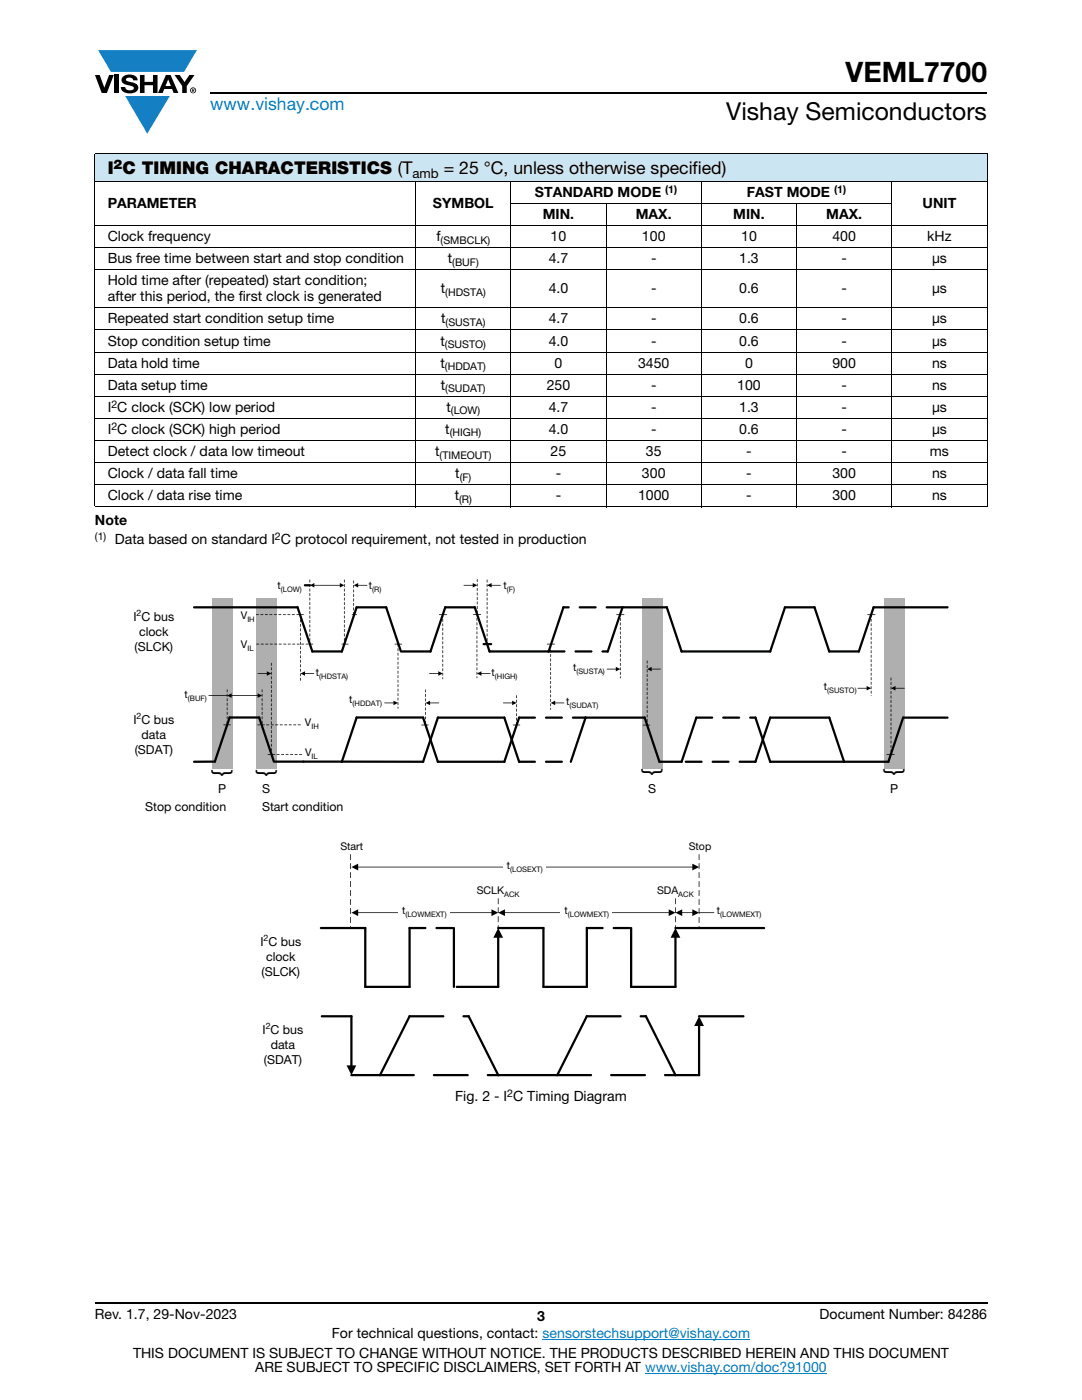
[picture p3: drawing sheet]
<svg xmlns="http://www.w3.org/2000/svg" width="216mm" height="279mm" viewBox="0 0 216 279" stroke-linecap="round" stroke-linejoin="round" font-family="sans-serif">
<g fill="#147fc3">
<path d="M19.6 10h19.7l-2.6 4.3h-1.1h-13.5z"/>
<path d="M25 19.2h8.9l-4.5 7.5z"/>
</g>
<g fill="#000">
<path d="M18.9 15h1l.9 2.5 1-2.5h.9l-1.4 3.6h-1zM22.9 15h.9v3.6h-.9zM24.6 15.3a2.1 2.1 0 0 1 2.8 .3l.1 .4h-.9a.79 .79 0 0 0-.7-.5 .79 .79 0 0 0-.8 .4l.3 .3 1 .2a1.08 1.08 0 0 1 1.2 1 1.08 1.08 0 0 1-1.1 1.2 1.73 1.73 0 0 1-2.4-1.2h.9a.96 .96 0 0 0 .8 .6 .96 .96 0 0 0 .9-.4 1.31 1.31 0 0 0-1.2-.6 1.03 1.03 0 0 1-1.1-.6 1.03 1.03 0 0 1 .2-1.1zM27.9 15h.9v1.3h1.7v-1.3h.9v3.6h-.9v-1.6h-1.7v1.6h-.9zM34.8 15h1.1l.9 1.4 1-1.4h1l-1.5 2.2v1.4h-.9v-1.4z"/>
<path d="M33.6 15.9l.5 1.3h-1.1zM33.1 15l-1.6 3.6h1l.3-.8h1.5l.3 .8h1l-1.6-3.6z"/>
<path d="M38.4 17.8h.2v.2h-.2zM38.3 17.7v.7h.1v-.3l.4 .3-.2-.3 .2-.2-.1-.2z"/>
<path d="M38.1 18a.46 .46 0 0 1 .9 0 .46 .46 0 0 1-.9 0zM37.9 18a.6 .6 0 0 0 1.2 0 .6 .6 0 0 0-1.2 0z"/>
</g>
<path d="M42 18.6h155M18.9 260h178.1" fill="none" stroke="#000" stroke-width=".36"/>
<path d="M108.2 267.3h41.5M128.7 274h36.3" fill="none" stroke="#007ec4" stroke-width=".2"/>
<path d="M18.9 30.7h178.1v5.5h-178.1z" fill="#cce5f3"/>
<g fill="none" stroke="#000" stroke-width=".2">
<path d="M18.9 30.7h178.1M18.9 36.2h178.1M18.9 30.8v70.2M83 36.1v65.1M102 36.1v65.1M140 36.1v65.1M177.9 36.1v65.1M197 30.8v70.2M18.9 45h178.1M18.9 49.4h178.1M18.9 53.8h178.1M101.9 40.6h76.1"/>
<path d="M120.9 40.5v60.7M159 40.5v60.7M18.9 61.4h178.1M18.9 65.8h178.1M18.9 70.3h178.1M18.9 74.7h178.1M18.9 79.1h178.1M18.9 83.5h178.1M18.9 87.9h178.1M18.9 92.3h178.1M18.9 96.7h178.1M18.9 101.1h178.1"/>
</g>
<g fill="#aeafae">
<path d="M176.4 119.4h4.1v34.1h-4.1z"/>
<path d="M128 119.4h4.2v34.1h-4.2z"/>
<path d="M51.1 119.4h4.1v34.1h-4.1z"/>
<path d="M42.3 119.4h4.1v34.1h-4.1z"/>
</g>
<g fill="#000">
<path d="M60.7 116.6h1.1l.3 .2-.3 .2h-1h-.1zM61.8 116.8l.9-.4v.8zM62.6 116.8h5.4l-5.4 .1zM67.8 116.4l.9 .4-.9 .5zM70.6 116.8l.9-.4v.8zM71.3 116.8h2l-1.9 .1zM92.5 116.8h2l-1.9 .1zM94.3 116.4l.9 .4-.9 .5zM97.2 116.8l.9-.4v.8zM97.9 116.8h2l-1.9 .1zM38.6 121h20.8l.2 .2-.2 .2h-20.7h-.1zM41.6 138.8h3.8l-3.7 .1z"/>
<path d="M45.3 138.8l.9-.4v.9zM46.1 138.8h5.5l-5.5 .1zM51.4 138.4l.9 .4-.9 .5zM51.4 134.4h2l-1.9 .1zM53.2 134l.9 .4-.9 .5zM59.2 121.1l.3-.1 .1 .1 2.9 8.8-.1 .3-.3-.1zM60 134.4l.9-.4v.9zM60.7 134.4h2l-2 .1zM62.2 129.9l6-.1 .2 .2-.2 .2h-5.9h-.1zM68.2 128.5h1.3l-1.3 .1zM71.1 121l.3 .1v.2l-3 8.8-.3 .1-.1-.3zM70.2 122.6l1 .1h-.9z"/>
<path d="M71 121h6.1l.2 .2-.2 .2h-5.9l-.3-.2zM76.9 121.1l.3-.1 .1 .1 2.9 8.7h5.7l.2 .1v.3h-6.2zM78.5 139.8l.9 .5-.9 .4zM78.8 128.5h1.4l-1.4 .1zM85.6 134.4h2l-1.9 .1zM88.7 121h.2l.2 .3-3 8.8-.3 .1-.1-.3zM87.5 134l.9 .4-.9 .5zM87.6 122.6l1.6 .1h-1.5zM88.7 121h6l.3 .2-.3 .2h-5.9h-.1zM94.4 122.6h1.6l-1.6 .1zM94.5 121.1l.3-.1 .2 .1 2.9 8.8-.1 .3-.3-.1zM95.2 134.4l.9-.4v.9z"/>
<path d="M95.9 134.4h2l-1.9 .1zM96.4 128.4l1.6-.1 .2 .2-.2 .3h-1.5l-.2-.3zM97.5 129.9l12-.1 .2 .2-.2 .2h-11.8l-.2-.2zM102.2 139.8l.9 .5-.9 .4zM109.1 128.5h1.6l-1.5 .1zM112.3 121h.2l.1 .3-2.9 8.8-.3 .1-.1-.3zM121.1 133.5h2l-2 .1zM124.1 121l.3 .1v.2l-2.9 8.8-.3 .1-.1-.3zM122.9 133.1l.9 .4-.9 .5zM123 122.6l1.6 .1h-1.6zM124.1 121h9l.2 .2-.2 .2h-8.9h-.1zM129.1 133.5l.9-.4v.9z"/>
<path d="M129.9 133.5h2l-2 .1zM132.9 121.1l.3-.1 .1 .1 2.9 8.8-.1 .3-.3-.1zM135.8 129.9l17.9-.1 .2 .2-.2 .2h-17.7l-.2-.2zM156.5 121l.3 .1v.2l-2.9 8.8-.3 .1-.1-.3zM156.5 121h6l.3 .2-.3 .2h-5.9h-.1zM162.3 121.1l.3-.1 .1 .1 3 8.8-.2 .3-.2-.1zM165.3 129.9l6.1-.1 .2 .2-.2 .2h-5.9l-.3-.2zM171.1 137.3h2l-1.9 .1zM174.2 121h.2l.1 .3-2.9 8.8-.3 .1-.1-.3zM172.9 136.9l.9 .4-.9 .5zM173.1 122.6l1.6 .1h-1.6zM174.2 121h14.9l.2 .2-.2 .2h-14.8h-.1z"/>
<path d="M177.8 137.4l.9-.5v.9zM178.5 137.3h2l-1.9 .1zM38.6 151.9l4.3-.1 .2 .2-.2 .2h-4.2h-.1zM45.7 143l.3 .1v.2l-2.9 8.8-.3 .1-.1-.3zM44.6 144.6l1.4 .1h-1.4zM45.7 143h6l.2 .2-.2 .2h-5.9h-.1zM51.5 143.1l.3-.1 .1 .1 2.9 8.7h5.8l.2 .2-.1 .2h-6.2zM60.4 151.8h7.8l.2 .2-.2 .2h-7.6h-.2zM68.1 151.8h16.3l.2 .2-.2 .2h-16.2l-.2-.2zM71.1 143l.3 .1v.2l-3 8.8-.3 .1-.1-.3zM71 143h13.4l.2 .2-.2 .2h-13.2l-.3-.2zM76.7 140.2l2 .1-1.9 .1z"/>
<path d="M84.1 144.6l1.4 .1-1.4 .1zM84.2 143.1l.3-.1 .1 .1 3 8.9-.2 .2-.2-.1zM87.3 143l.3 .1v.2l-3 8.8-.2 .1-.2-.2zM84.9 140.3l.9-.5v.9zM85.6 140.2l2 .1-1.9 .1zM87.2 143.1l13.4-.1 .3 .2-.3 .2h-13.2h-.2zM87.2 151.9l13.4-.1 .3 .2-.3 .2h-13.2h-.2zM100.4 143.1l.3-.1 .1 .1 3 8.9-.1 .2-.3-.1zM100.4 140.2l2 .1-2 .1zM103.5 143h.2l.1 .3-3 8.8-.2 .1-.2-.2zM102.3 144.6l1.5 .1-1.4 .1zM109.9 140.3l.9-.5v.9z"/>
<path d="M110.6 140.2l2 .1-1.9 .1zM116.7 143l.3 .1 .1 .2-3 8.8-.3 .1-.1-.2zM116.7 143.1l11.9-.1 .3 .2-.3 .2h-11.8l-.2-.2zM128.3 144.7h1.4l-1.4 .1zM128.4 143.1l.3-.1 .1 .1 3 8.9-.1 .2-.3-.1zM131.4 151.9l4.6-.1 .2 .2-.2 .2h-4.4h-.2zM138.8 143h.2l.2 .3-3 8.8-.3 .1-.1-.2zM153.6 143l.3 .1v.2l-2.9 8.8-.3 .1-.2-.2zM153.5 143.1l12-.1 .2 .2-.2 .2h-11.8l-.2-.2zM153.5 151.9l14.9-.1 .2 .2-.2 .2h-14.7l-.2-.2zM150.5 143.1l.3-.1 .2 .1 2.9 8.9-.1 .2-.3-.1zM165.3 143.1l.3-.1 .1 .1 2.9 8.9-.1 .2-.3-.1z"/>
<path d="M168.3 151.9l9-.1 .2 .2-.2 .2h-8.9h-.1zM176.9 150.5l1.6 .1h-1.5zM180.1 143l.3 .1v.2l-2.9 8.8-.3 .1-.1-.2zM180.1 143.1l9-.1 .2 .2-.2 .2h-8.9l-.2-.2zM70.1 173l1.4-.6v1.3zM71.2 173h67.2l-67.1 .1zM138.1 172.4l1.4 .6-1.4 .7zM81.6 185h.3l.1 .2v11.7l-.3 .3-.2-.3zM90.4 185h.3l.1 .2v11.7l-.2 .3-.3-.3zM91 196.8l8.4-.1 .2 .3-.2 .2h-8.2l-.2-.1zM99.4 185.2l1 1.9h-2zM99.3 185.1l9.1-.1 .3 .2-.3 .2h-9l-.2-.2z"/>
<path d="M99.3 186.7h.1l.2 .2v10l-.2 .3-.2-.3zM108.3 185h.1l.3 .2v11.7l-.3 .3-.2-.3zM108.3 196.8l8.8-.1 .2 .3-.2 .2h-8.7l-.2-.2zM116.9 185h.4v.2v11.7l-.2 .3-.2-.3zM125.8 185h.3l.1 .2v11.7l-.3 .3-.2-.3zM125.8 196.8l9-.1 .2 .3-.2 .2h-8.9l-.1-.1zM134.8 185.2l1 1.9h-2zM134.6 185.1l17.9-.1 .2 .2-.2 .2h-17.7l-.2-.2zM134.6 186.7h.2l.2 .2v10l-.2 .3-.2-.3zM64.1 202.7l6-.1 .2 .2-.2 .2h-5.9h-.1zM69.1 212.6h2l-1 2zM70 202.7h.3v.1v10.1l-.2 .2-.2-.2z"/>
<path d="M70 214.4l5.8-.1 .3 .3-.3 .2h-5.7l-.2-.2zM81.5 202.7l.3-.1 .1 .3-5.9 11.8-.3 .1-.1-.3zM93.4 202.6l.3 .1 5.9 11.8-.1 .3-.3-.1-5.9-11.8zM99.3 214.4l11.9-.1 .2 .3-.2 .2h-11.8l-.2-.2zM116.9 202.7l.3-.1 .1 .3-5.9 11.8-.3 .1-.1-.3zM128.8 202.6l.3 .1 5.9 11.8-.1 .3-.3-.1-5.9-11.8zM134.6 214.4l4.9-.1 .2 .3-.2 .2h-4.7l-.2-.1zM139.5 202.8l1 2h-2zM139.3 202.7l9-.1 .3 .2-.3 .2h-8.8h-.2zM139.3 204.4l.2-.1 .2 .2v10.1l-.2 .2-.2-.2z"/>
<path d="M61.8 115.7v.6l.1-.6zM61.8 116.6v.6l.1-.6zM61.8 117.5v.6l.1-.6zM61.8 118.4v.6l.1-.6zM61.8 119.3v.5l.1-.5zM61.8 120.2v.5l.1-.5zM61.8 121.1v.5l.1-.5zM61.8 122v.5l.1-.5zM61.8 122.9v.5l.1-.5zM61.8 123.8v.5l.1-.5zM61.8 124.7v.5l.1-.5zM61.8 125.5v.6l.1-.5zM61.8 126.4v.6l.1-.5zM61.8 127.3v.6l.1-.5zM61.8 128.2v.4l.1-.3z"/>
<path d="M68.7 115.7v.6l.1-.6zM68.7 116.6v.6l.1-.6zM68.7 117.5v.6l.1-.6zM68.7 118.4v.6l.1-.6zM68.7 119.3v.5l.1-.5zM68.7 120.2v.5l.1-.5zM68.7 121.1v.5l.1-.5zM68.7 122v.5l.1-.5zM68.7 122.9v.5l.1-.5zM68.7 123.8v.5l.1-.5zM68.7 124.7v.5l.1-.5zM68.7 125.5v.6l.1-.5zM68.7 126.4v.6l.1-.5zM68.7 127.3v.6l.1-.5zM68.7 128.2v.4l.1-.3z"/>
<path d="M70.5 115.9l.1 .5v-.5zM70.5 116.8l.1 .5v-.5zM70.5 117.7l.1 .5v-.5zM70.5 118.6l.1 .5v-.5zM70.5 119.5l.1 .5v-.5zM70.5 120.4l.1 .5v-.5zM70.5 121.2l.1 .6v-.5zM70.5 122.1l.1 .6v-.5z"/>
<path d="M95.2 115.6v.6l.1-.6zM95.2 116.5v.5l.1-.5zM95.2 117.4v.5l.1-.5zM95.2 118.3v.5l.1-.5zM95.2 119.2v.5l.1-.5zM95.2 120.1v.5l.1-.5zM95.2 121v.5l.1-.5zM95.2 121.9v.5l.1-.5z"/>
<path d="M97.1 115.7l.1 .6 .1-.6zM97.1 116.6l.1 .6 .1-.6zM97.1 117.5l.1 .6 .1-.6zM97.1 118.4l.1 .6 .1-.6zM97.1 119.3l.1 .5 .1-.5zM97.1 120.2l.1 .5 .1-.5zM97.1 121.1l.1 .5 .1-.5zM97.1 122l.1 .5 .1-.5zM97.1 122.9l.1 .5 .1-.5zM97.1 123.8l.1 .5 .1-.5zM97.1 124.7l.1 .5 .1-.5zM97.1 125.5l.1 .6 .1-.5zM97.1 126.4l.1 .6 .1-.5zM97.1 127.3l.1 .6 .1-.5zM97.1 128.2l.1 .4 .1-.3z"/>
<path d="M45.3 137.6v.6l.1-.6zM45.3 138.5v.6l.1-.6zM45.3 139.4v.6l.1-.6zM45.3 140.3v.6l.1-.6zM45.3 141.2v.6l.1-.6zM45.3 142.1v.5l.1-.5zM45.3 143v.5l.1-.5zM45.3 143.9v.5l.1-.5z"/>
<path d="M52.2 137.6l.1 .6 .1-.6zM52.2 138.5l.1 .6 .1-.6zM52.2 139.4l.1 .6 .1-.6zM52.2 140.3l.1 .6 .1-.6zM52.2 141.2l.1 .6 .1-.6zM52.2 142.1l.1 .5 .1-.5zM52.2 143l.1 .5 .1-.5zM52.2 143.9l.1 .5 .1-.5z"/>
<path d="M54.1 132.3v.6l.1-.5zM54.1 133.2v.6l.1-.5zM54.1 134.1v.6l.1-.5zM54.1 135v.6l.1-.6zM54.1 135.9v.6l.1-.6zM54.1 136.8v.6l.1-.6zM54.1 137.7v.6l.1-.6zM54.1 138.6v.6l.1-.6zM54.1 139.5v.6l.1-.6zM54.1 140.4v.5l.1-.5zM54.1 141.3v.5l.1-.5zM54.1 142.2v.5l.1-.5zM54.1 143.1v.5l.1-.5zM54.1 144v.5l.1-.5zM54.1 144.9v.5l.1-.5zM54.1 145.8v.5l.1-.5zM54.1 146.6v.6l.1-.5zM54.1 147.5v.6l.1-.5zM54.1 148.4v.6l.1-.5zM54.1 149.3v.6l.1-.5zM54.1 150.2v.3l.1-.2z"/>
<path d="M59.9 122.7l.1 .6v-.5zM59.9 123.6l.1 .6v-.5zM59.9 124.5l.1 .6v-.5zM59.9 125.4l.1 .6v-.5zM59.9 126.3l.1 .6v-.5zM59.9 127.2l.1 .6v-.5zM59.9 128.1l.1 .6v-.5zM59.9 129l.1 .6v-.5zM59.9 129.9l.1 .6v-.5zM59.9 130.8l.1 .6v-.6zM59.9 131.7l.1 .6v-.6zM59.9 132.6l.1 .6v-.6zM59.9 133.5l.1 .6v-.6zM59.9 134.4l.1 .6v-.6zM59.9 135.3l.1 .6v-.6z"/>
<path d="M60 122.6l.1 .1h.5zM59.2 122.6v.1h.5zM58.3 122.6v.1h.5zM57.4 122.6v.1h.5zM56.5 122.6v.1h.5zM55.6 122.6v.1h.5zM54.7 122.6v.1h.5zM53.8 122.6v.1h.6zM52.9 122.6v.1h.6zM52 122.6v.1h.6zM51.1 122.6v.1h.6z"/>
<path d="M61.9 128.5l.1 .1 .5-.1zM61 128.5l.1 .1 .5-.1zM60.1 128.5l.1 .1 .5-.1zM59.2 128.5l.1 .1 .5-.1zM58.3 128.5l.1 .1 .5-.1zM57.4 128.5l.1 .1 .5-.1zM56.5 128.5l.1 .1 .5-.1zM55.6 128.5l.1 .1 .5-.1zM54.7 128.5l.1 .1 .5-.1zM53.8 128.5l.1 .1 .5-.1zM53 128.5v.1l.5-.1zM52.1 128.5v.1l.5-.1zM51.2 128.5v.1l.5-.1z"/>
<path d="M79.4 128.5v.6l.1-.6zM79.4 129.4v.6l.1-.6zM79.4 130.3v.6l.1-.6zM79.4 131.2v.6l.1-.6zM79.4 132.1v.6l.1-.6zM79.4 133v.6l.1-.6zM79.4 133.9v.5l.1-.5zM79.4 134.8v.5l.1-.5zM79.4 135.7v.5l.1-.5zM79.4 136.6v.5l.1-.5zM79.4 137.5v.5l.1-.5zM79.4 138.4v.5l.1-.5zM79.4 139.3v.5l.1-.5zM79.4 140.1v.6l.1-.5zM79.4 141v.4l.1-.3z"/>
<path d="M84.9 137.6v.6l.1-.5zM84.9 138.5v.6l.1-.5zM84.9 139.4v.6l.1-.5zM84.9 140.3v.6l.1-.5zM84.9 141.2v.6l.1-.5zM84.9 142.1v.6l.1-.5zM84.9 143v.6l.1-.6zM84.9 143.9v.6l.1-.6z"/>
<path d="M88.3 122.6l.1 .6v-.5zM88.3 123.5l.1 .6v-.5zM88.3 124.4l.1 .6v-.5zM88.3 125.3l.1 .6v-.5zM88.3 126.2l.1 .6v-.5zM88.3 127.1l.1 .6v-.5zM88.3 128l.1 .6v-.5zM88.3 128.9l.1 .6v-.5zM88.3 129.8l.1 .6v-.6zM88.3 130.7l.1 .6v-.6zM88.3 131.6l.1 .6v-.6zM88.3 132.5l.1 .6v-.6zM88.3 133.4l.1 .6v-.6zM88.3 134.3l.1 .6v-.6zM88.3 135.2l.1 .4v-.4z"/>
<path d="M95.1 122.4l.1 .6v-.5zM95.1 123.3l.1 .6v-.5zM95.1 124.2l.1 .6v-.5zM95.1 125.1l.1 .6v-.5zM95.1 126l.1 .6v-.5zM95.1 126.9l.1 .6v-.5zM95.1 127.8l.1 .6v-.5zM95.1 128.7l.1 .6v-.5zM95.1 129.6l.1 .6v-.5zM95.1 130.5l.1 .6v-.5zM95.1 131.4l.1 .6v-.5zM95.1 132.3l.1 .6v-.6zM95.1 133.2l.1 .6v-.6zM95.1 134.1l.1 .6v-.6zM95.1 135l.1 .4v-.4z"/>
<path d="M103 138.8l.1 .5 .1-.5zM103 139.7l.1 .5 .1-.5zM103 140.6l.1 .5 .1-.5zM103 141.5l.1 .5 .1-.5zM103 142.4l.1 .5 .1-.5zM103 143.2l.1 .6 .1-.5zM103 144.1l.1 .6 .1-.5z"/>
<path d="M109.3 129.9v.3h.2h3.1l.2-.2-.2-.2zM114.7 129.9l-.1 .1 .3 .2h3.1l.2-.2-.2-.2zM120.1 129.9v.3h.1h1.1l.2-.2-.2-.2z"/>
<path d="M109.8 128.7l.1 .6 .1-.5zM109.8 129.6l.1 .6 .1-.5zM109.8 130.5l.1 .6 .1-.5zM109.8 131.4l.1 .6 .1-.5zM109.8 132.3l.1 .6 .1-.5zM109.8 133.2l.1 .6 .1-.5zM109.8 134.1l.1 .6 .1-.5zM109.8 135l.1 .6 .1-.5zM109.8 135.9l.1 .6 .1-.5zM109.8 136.8l.1 .6 .1-.5zM109.8 137.7l.1 .6 .1-.5zM109.8 138.6l.1 .6 .1-.5zM109.8 139.5l.1 .6 .1-.5zM109.8 140.4l.1 .6 .1-.5zM109.8 141.3l.1 .4 .1-.4z"/>
<path d="M123.7 122.5l.1 .5 .1-.5zM123.7 123.3l.1 .6 .1-.5zM123.7 124.2l.1 .6 .1-.5zM123.7 125.1l.1 .6 .1-.5zM123.7 126l.1 .6 .1-.5zM123.7 126.9l.1 .6 .1-.5zM123.7 127.8l.1 .6 .1-.5zM123.7 128.7l.1 .6 .1-.5zM123.7 129.6l.1 .6 .1-.5zM123.7 130.5l.1 .6 .1-.5zM123.7 131.4l.1 .6 .1-.5zM123.7 132.3l.1 .6 .1-.5zM123.7 133.2l.1 .6 .1-.5zM123.7 134.1l.1 .6 .1-.5zM123.7 135l.1 .4 .1-.3z"/>
<path d="M120.9 121v.4h.2h3.1l.2-.2-.2-.2zM115.5 121v.2l.2 .2h3.1l.3-.2-.3-.2zM112.3 121l-.1 .2 .2 .2h1.1l.2-.2-.2-.2z"/>
<path d="M129.1 131.8v.6l.1-.5zM129.1 132.7v.6l.1-.5zM129.1 133.6v.6l.1-.5zM129.1 134.5v.6l.1-.5zM129.1 135.4v.6l.1-.5zM129.1 136.3v.6l.1-.5zM129.1 137.2v.6l.1-.5zM129.1 138.1v.6l.1-.5zM129.1 139v.6l.1-.5zM129.1 139.9v.6l.1-.5zM129.1 140.8v.6l.1-.5zM129.1 141.7v.6l.1-.5zM129.1 142.6v.6l.1-.5zM129.1 143.5v.6l.1-.5zM129.1 144.4v.4l.1-.3z"/>
<path d="M173.8 122.6v.6l.1-.5zM173.8 123.5v.6l.1-.5zM173.8 124.4v.6l.1-.5zM173.8 125.3v.6l.1-.5zM173.8 126.2v.6l.1-.5zM173.8 127.1v.6l.1-.5zM173.8 128v.6l.1-.5zM173.8 128.9v.6l.1-.5zM173.8 129.8v.6l.1-.6zM173.8 130.7v.6l.1-.6zM173.8 131.6v.6l.1-.6zM173.8 132.5v.6l.1-.6zM173.8 133.4v.6l.1-.6zM173.8 134.3v.6l.1-.6zM173.8 135.2v.5l.1-.5zM173.8 136.1v.5l.1-.5zM173.8 137v.5l.1-.5zM173.8 137.9v.5l.1-.5zM173.7 138.8a.1 .1 0 0 0 .2 0 .1 .1 0 0 0-.2 0z"/>
<path d="M177.7 135.2l.1 .6 .1-.5zM177.7 136.1l.1 .6 .1-.5zM177.7 137l.1 .6 .1-.5zM177.7 137.9l.1 .6 .1-.5zM177.7 138.8l.1 .6 .1-.5zM177.7 139.7l.1 .6 .1-.5zM177.7 140.6l.1 .6 .1-.5zM177.7 141.5l.1 .6 .1-.5zM177.7 142.4l.1 .6 .1-.5zM177.7 143.3l.1 .6 .1-.5zM177.7 144.2l.1 .6 .1-.5zM177.7 145.1l.1 .6 .1-.5zM177.7 146l.1 .6 .1-.5zM177.7 146.9l.1 .6 .1-.6zM177.7 147.8l.1 .6 .1-.6zM177.7 148.7l.1 .6 .1-.6zM177.7 149.6l.1 .6 .1-.6zM177.7 150.6a.1 .1 0 0 0 .2 0 .1 .1 0 0 0-.2 0z"/>
<path d="M51.4 144.6v.1h.5zM52.3 144.6v.1h.5zM53.2 144.6v.1h.5zM54.1 144.6v.1h.5zM54.9 144.6l.1 .1h.5zM55.8 144.6l.1 .1h.5zM56.7 144.6l.1 .1h.5zM57.6 144.6l.1 .1h.5zM58.5 144.6l.1 .1h.5zM59.4 144.6l.1 .1h.5z"/>
<path d="M53.4 150.5l.1 .1h.5zM54.3 150.5l.1 .1h.5zM55.2 150.5l.1 .1h.5zM56.1 150.5l.1 .1h.5zM57 150.5l.1 .1h.5zM57.9 150.5l.1 .1h.5zM58.8 150.5l.1 .1h.5zM59.7 150.5l.1 .1h.5z"/>
<path d="M103.4 151.9v.3h.2h3.1l.2-.2-.2-.2zM108.8 151.9l-.1 .1 .3 .2h3.1l.2-.2-.2-.2z"/>
<path d="M103.4 143.1v.3h.2h3.1l.2-.2-.2-.2zM108.8 143.1l-.1 .1 .3 .2h3.1l.2-.2-.2-.2zM114.2 143.1l-.1 .1 .2 .2h2.5l.3-.2-.3-.2z"/>
<path d="M138.8 143.1v.3h.1h3.2l.2-.2-.2-.2zM144.2 143.1l-.1 .1 .2 .2h3.2l.2-.2-.2-.2zM149.5 143.1v.1l.2 .2h1l.3-.2-.3-.2z"/>
<path d="M147.4 151.9v.1l.2 .2h3.1l.3-.2-.3-.2zM142.1 151.9l-.1 .1 .2 .2h3.2l.2-.2-.2-.2zM136.7 151.9v.3h.1h3.2l.2-.2-.2-.2z"/>
<path d="M69.9 170.5v1.2l.1-1.2zM69.9 172.3v1.1l.1-1.1zM69.9 174.1v1.1l.1-1.1zM69.9 175.9v1.1l.1-1.1zM69.9 177.7v1.1l.1-1.1zM69.9 179.4v1.2l.1-1.1zM69.9 181.2v1.2l.1-1.1zM69.9 183v1.2l.1-1.1zM69.9 184.8v.5l.1-.4z"/>
<path d="M139.4 170.5l.1 1.2 .1-1.2zM139.4 172.3l.1 1.1 .1-1.1zM139.4 174.1l.1 1.1 .1-1.1zM139.4 175.9l.1 1.1 .1-1.1zM139.4 177.7l.1 1.1 .1-1.1zM139.4 179.4l.1 1.2 .1-1.1zM139.4 181.2l.1 1.2 .1-1.1zM139.4 183l.1 1.2 .1-1.1zM139.4 184.8l.1 .5 .1-.4z"/>
<path d="M81.6 185.1v.3h.1h3.2l.2-.2-.2-.2zM86.9 185.1v.1l.2 .2h3.1l.3-.2-.3-.2z"/>
<path d="M116.9 185.1v.3h.2h3.1l.3-.2-.3-.2zM122.3 185.1v.3h.2h3.1l.2-.2-.2-.2z"/>
<path d="M75.7 214.4v.3l.1 .1h6.8l.2-.2-.2-.3zM86.4 214.4v.2l.2 .2h6.7l.2-.2-.2-.3zM97.2 214.4v.3l.1 .1h2.1l.2-.2-.2-.3z"/>
<path d="M81.6 202.7v.3h.1h6.8l.2-.2-.2-.2zM92.3 202.7v.1l.2 .2h1l.2-.2-.2-.2z"/>
<path d="M111 214.4v.3l.2 .1h6.7l.2-.2-.2-.3zM121.8 214.4l-.1 .2 .3 .2h6.7l.2-.2-.2-.3zM132.6 214.4v.3l.1 .1h2.1l.2-.2-.2-.3z"/>
<path d="M116.9 202.7v.3h.2h6.7l.2-.2-.2-.2zM127.7 202.7l-.1 .1 .3 .2h1l.2-.2-.2-.2z"/>
</g>
<path d="M100.5 171.3h8.5v3.5h-8.5z" fill="#fff"/>
<g fill="#000">
<path d="M99.4 182.1l1.4-.6v1.3zM100.5 182.1h33.2l-33.1 .1zM133.4 181.5l1.4 .6-1.4 .7zM134.8 182.1l1.3-.6v1.3zM135.9 182.1h2.5l-2.4 .1zM138.1 181.5l1.4 .6-1.4 .7z"/>
<path d="M99.4 179.3v1.2l.1-1.2zM99.4 181.1v1.2l.1-1.2zM99.4 182.9v1.1l.1-1.1zM99.4 184.7v.6l.1-.6z"/>
<path d="M134.7 179.3l.1 1.2 .1-1.2zM134.7 181.1l.1 1.2 .1-1.2zM134.7 182.9l.1 1.1 .1-1.1zM134.7 184.7l.1 .6 .1-.6z"/>
</g>
<path d="M111.9 180.4h10.3v3.5h-10.3z" fill="#fff"/>
<path d="M70.1 182.1l1.4-.6v1.3zM71.2 182.1h27.1l-27 .1zM98.1 181.5l1.3 .6-1.3 .7z" fill="#000"/>
<path d="M79.5 180.4h10.4v3.5h-10.4z" fill="#fff"/>
<path d="M63.9 185.1l9-.1 .2 .2-.2 .2h-8.9l-.2-.2zM72.7 185h.2l.2 .2v11.7l-.2 .3-.2-.3zM72.7 196.8l9-.1 .2 .3-.2 .2h-8.8l-.2-.2zM139.4 182.1h3.1l-3 .1z" fill="#000"/>
<text font-size="5.6" x="168.7" y="16.4">VEML7700</text>
<text font-size="4.9" x="144.9" y="24">Vishay Semiconductors</text>
<g font-size="4.6">
<text x="45.5" y="155" transform="rotate(-90 45.5 155)">{</text>
<text x="54.4" y="155" transform="rotate(-90 54.4 155)">{</text>
<text x="131.3" y="154.9" transform="rotate(-90 131.3 154.9)">{</text>
<text x="179.6" y="154.9" transform="rotate(-90 179.6 154.9)">{</text>
</g>
<text font-size="3.5" fill="#007ec4" x="42" y="21.9">www.vishay.com</text>
<g font-size="3.5">
<text x="21.5" y="34.8">I C TIMING CHARACTERISTICS (T</text>
<text x="88.5" y="34.8">= 25 °C, unless otherwise specified)</text>
</g>
<g font-size="2.8">
<text x="21.5" y="41.5">PARAMETER</text>
<text x="86.4" y="41.5">SYMBOL</text>
<text x="106.7" y="39.3">STANDARD MODE</text>
<text x="149" y="39.3">FAST MODE</text>
<text x="184.1" y="41.5">UNIT</text>
<text x="108.3" y="43.7">MIN.</text>
<text x="126.9" y="43.7">MAX.</text>
<text x="146.3" y="43.7">MIN.</text>
<text x="164.9" y="43.7">MAX.</text>
<text x="21.5" y="48.1">Clock frequency</text>
<text x="21.5" y="52.6">Bus free time between start and stop condition</text>
<text x="87.1" y="48.1">f</text>
<text x="89.4" y="52.6">t</text>
<text x="109.5" y="52.6">4.7</text>
<text x="109.9" y="48.1">10</text>
<text x="128.1" y="48.1">100</text>
<text x="129.9" y="52.6">-</text>
<text x="147.5" y="52.6">1.3</text>
<text x="147.9" y="48.1">10</text>
<text x="166.1" y="48.1">400</text>
<text x="167.9" y="52.6">-</text>
<text x="185" y="48.1">kHz</text>
<text x="186" y="52.6">μs</text>
<text x="21.5" y="57">Hold time after (repeated) start condition;</text>
<text x="88" y="58.5">t</text>
<text x="109.5" y="58.5">4.0</text>
<text x="129.9" y="58.5">-</text>
<text x="147.5" y="58.5">0.6</text>
<text x="167.9" y="58.5">-</text>
<text x="186" y="58.5">μs</text>
<text x="21.5" y="60.1">after this period, the first clock is generated</text>
<text x="21.5" y="64.5">Repeated start condition setup time</text>
<text x="88" y="64.5">t</text>
<text x="109.5" y="64.5">4.7</text>
<text x="129.9" y="64.5">-</text>
<text x="147.5" y="64.5">0.6</text>
<text x="167.9" y="64.5">-</text>
<text x="186" y="64.5">μs</text>
<text x="21.5" y="69">Stop condition setup time</text>
<text x="87.9" y="69">t</text>
<text x="109.5" y="69">4.0</text>
<text x="129.9" y="69">-</text>
<text x="147.5" y="69">0.6</text>
<text x="167.9" y="69">-</text>
<text x="186" y="69">μs</text>
<text x="21.5" y="73.4">Data hold time</text>
<text x="21.5" y="77.8">Data setup time</text>
<text x="87.9" y="73.4">t</text>
<text x="88" y="77.8">t</text>
<text x="109.1" y="77.8">250</text>
<text x="110.7" y="73.4">0</text>
<text x="127.3" y="73.4">3450</text>
<text x="129.9" y="77.8">-</text>
<text x="147.1" y="77.8">100</text>
<text x="148.7" y="73.4">0</text>
<text x="166.1" y="73.4">900</text>
<text x="167.9" y="77.8">-</text>
<text x="186" y="77.8">ns</text>
<text x="186" y="73.4">ns</text>
<text x="21.5" y="82.2">I C clock (SCK) low period</text>
<text x="89.1" y="82.2">t</text>
<text x="109.5" y="82.2">4.7</text>
<text x="129.9" y="82.2">-</text>
<text x="147.5" y="82.2">1.3</text>
<text x="167.9" y="82.2">-</text>
<text x="186" y="82.2">μs</text>
<text x="21.5" y="86.6">I C clock (SCK) high period</text>
<text x="88.8" y="86.6">t</text>
<text x="109.5" y="86.6">4.0</text>
<text x="129.9" y="86.6">-</text>
<text x="147.5" y="86.6">0.6</text>
<text x="167.9" y="86.6">-</text>
<text x="186" y="86.6">μs</text>
<text x="21.5" y="91">Detect clock / data low timeout</text>
<text x="21.5" y="95.4">Clock / data fall time</text>
<text x="86.8" y="91">t</text>
<text x="90.8" y="95.4">t</text>
<text x="109.9" y="91">25</text>
<text x="110.9" y="95.4">-</text>
<text x="128.1" y="95.4">300</text>
<text x="128.9" y="91">35</text>
<text x="148.9" y="95.4">-</text>
<text x="148.9" y="91">-</text>
<text x="166.1" y="95.4">300</text>
<text x="167.9" y="91">-</text>
<text x="185.6" y="91">ms</text>
<text x="186" y="95.4">ns</text>
<text x="21.5" y="99.8">Clock / data rise time</text>
<text x="90.7" y="99.8">t</text>
<text x="110.9" y="99.8">-</text>
<text x="127.3" y="99.8">1000</text>
<text x="148.9" y="99.8">-</text>
<text x="166.1" y="99.8">300</text>
<text x="186" y="99.8">ns</text>
<text x="18.9" y="104.8">Note</text>
<text x="22.9" y="108.6">Data based on standard I C protocol requirement, not tested in production</text>
<text x="90.8" y="219.8">Fig. 2 - I C Timing Diagram</text>
<text x="18.9" y="263.3">Rev. 1.7, 29-Nov-2023</text>
<text x="107.2" y="263.6">3</text>
<text x="163.6" y="263.3">Document Number: 84286</text>
<text x="66.2" y="267.1">For technical questions, contact: sensorstechsupport@vishay.com</text>
<text x="26.5" y="271">THIS DOCUMENT IS SUBJECT TO CHANGE WITHOUT NOTICE. THE PRODUCTS DESCRIBED HEREIN AND THIS DOCUMENT</text>
<text x="50.9" y="273.8">ARE SUBJECT TO SPECIFIC DISCLAIMERS, SET FORTH AT www.vishay.com/doc?91000</text>
</g>
<g font-size="2.6">
<text x="22.7" y="33.8">2</text>
<text x="82.3" y="35.5">amb</text>
</g>
<g font-size="2.5">
<text x="26.6" y="124">I C bus</text>
<text x="26.9" y="129.9">(SLCK)</text>
<text x="27.8" y="126.9">clock</text>
<text x="26.6" y="144.5">I C bus</text>
<text x="28.3" y="147.5">data</text>
<text x="26.9" y="150.4">(SDAT)</text>
<text x="29" y="161.9">Stop condition</text>
<text x="43.5" y="158.2">P</text>
<text x="52.3" y="158.2">S</text>
<text x="52.3" y="161.9">Start condition</text>
<text x="129.3" y="158.2">S</text>
<text x="177.6" y="158.2">P</text>
<text x="52" y="188.8">I C bus</text>
<text x="53.1" y="191.8">clock</text>
<text x="52.2" y="194.8">(SLCK)</text>
<text x="52.4" y="206.5">I C bus</text>
<text x="54" y="209.4">data</text>
<text x="52.6" y="212.4">(SDAT)</text>
</g>
<g font-size="2.1">
<text x="132.7" y="38.5">(1)</text>
<text x="166.4" y="38.5">(1)</text>
<text x="87.9" y="48.6">(SMBCLK)</text>
<text x="90.3" y="53.1">(BUF)</text>
<text x="88.9" y="59.1">(HDSTA)</text>
<text x="88.9" y="65">(SUSTA)</text>
<text x="88.8" y="69.5">(SUSTO)</text>
<text x="88.8" y="73.9">(HDDAT)</text>
<text x="22.2" y="81.3">2</text>
<text x="88.9" y="78.3">(SUDAT)</text>
<text x="90" y="82.7">(LOW)</text>
<text x="22.2" y="85.7">2</text>
<text x="89.7" y="87.1">(HIGH)</text>
<text x="87.7" y="91.5">(TIMEOUT)</text>
<text x="91.7" y="95.9">(F)</text>
<text x="91.6" y="100.3">(R)</text>
<text x="18.9" y="107.8">(1)</text>
<text x="54.9" y="107.8">2</text>
<text x="55.4" y="117.5">t</text>
<text x="73.6" y="117.5">t</text>
<text x="100.4" y="117.5">t</text>
<text x="48.1" y="123.5">V</text>
<text x="48.1" y="129.2">V</text>
<text x="63" y="134.9">t</text>
<text x="98.1" y="134.9">t</text>
<text x="114.3" y="133.8">t</text>
<text x="164.4" y="137.7">t</text>
<text x="36.8" y="139.3">t</text>
<text x="69.7" y="140.3">t</text>
<text x="113" y="140.7">t</text>
<text x="60.9" y="144.8">V</text>
<text x="60.9" y="150.8">V</text>
<text x="67.9" y="169.7">Start</text>
<text x="101.1" y="173.4">t</text>
<text x="137.4" y="169.7">Stop</text>
<text x="95.1" y="178.5">SCLK</text>
<text x="131.1" y="178.5">SDA</text>
<text x="80.2" y="182.5">t</text>
<text x="112.6" y="182.5">t</text>
<text x="143" y="182.5">t</text>
<text x="101.2" y="219">2</text>
</g>
<g font-size="1.8">
<text x="27.3" y="122.9">2</text>
<text x="27.3" y="143.5">2</text>
<text x="52.6" y="187.8">2</text>
<text x="53" y="205.4">2</text>
</g>
<g font-size="1.5">
<text x="56" y="118.1">(LOW)</text>
<text x="74.3" y="118.1">(R)</text>
<text x="101.1" y="118.1">(F)</text>
<text x="49.4" y="124.1">IH</text>
<text x="49.4" y="129.8">IL</text>
<text x="63.7" y="135.5">(HDSTA)</text>
<text x="98.8" y="135.5">(HIGH)</text>
<text x="115" y="134.4">(SUSTA)</text>
<text x="37.5" y="139.9">(BUF)</text>
<text x="70.4" y="140.9">(HDDAT)</text>
<text x="113.6" y="141.3">(SUDAT)</text>
<text x="165.1" y="138.3">(SUSTO)</text>
<text x="62.1" y="145.4">IH</text>
<text x="62.2" y="151.4">IL</text>
<text x="101.8" y="174">(LOSEXT)</text>
<text x="100.6" y="179.1">ACK</text>
<text x="135.4" y="179.1">ACK</text>
<text x="80.9" y="183.1">(LOWMEXT)</text>
<text x="113.3" y="183.1">(LOWMEXT)</text>
<text x="143.7" y="183.1">(LOWMEXT)</text>
</g>
</svg>
